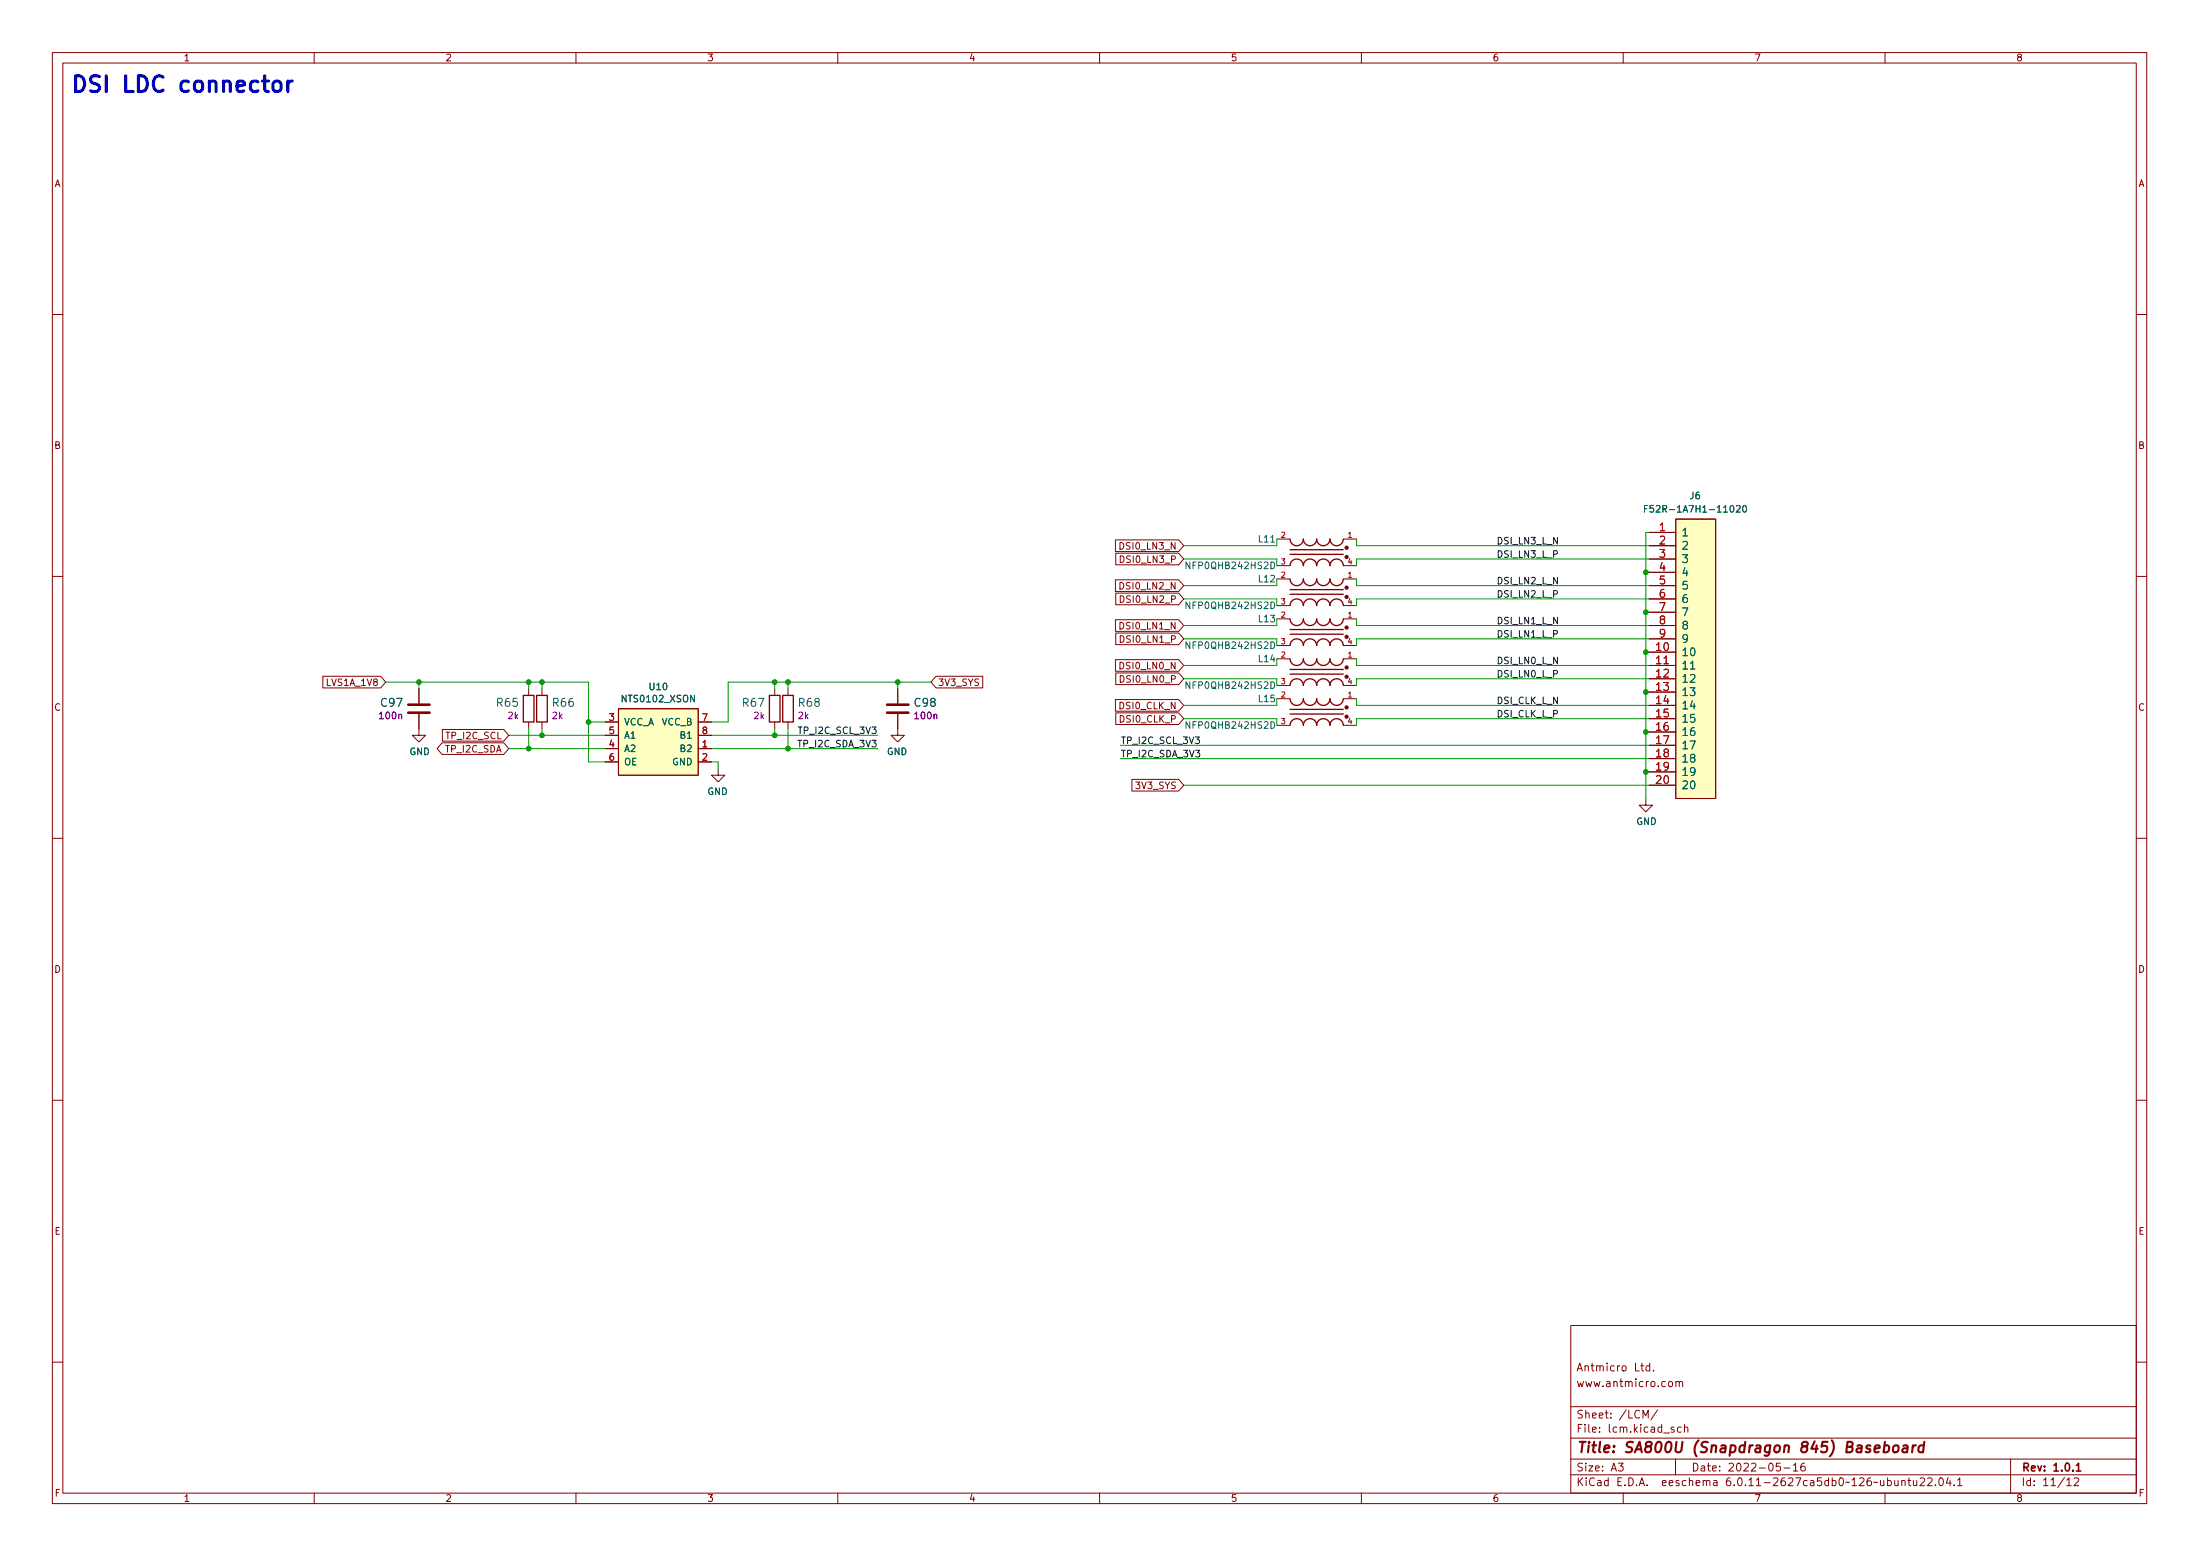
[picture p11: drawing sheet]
<svg xmlns="http://www.w3.org/2000/svg" width="420mm" height="297mm" viewBox="0 0 420 297" stroke-linecap="round" stroke-linejoin="round" font-family="sans-serif">
<g fill="none" stroke="#840000" stroke-width=".19">
<path d="M10 10h400v277h-400zM12 12h396v273h-396zM60 10v2M110 10v2M160 10v2M210 10v2M260 10v2M310 10v2M360 10v2M10 60h2M408 60h2M320 99.1h7.7v53.3h-7.7z"/>
<path d="M10 110h2M213 118.3h12.1l1 1.1-1 1.1h-12.1zM213 103.1h12.1l1 1.1-1 1.1h-12.1zM213 110.7h12.1l1 1.1-1 1.1h-12.1zM213.1 105.6h12l1 1.1-1 1.1h-12zM213.1 113.2h12l1 1.1-1 1.1h-12zM223.7 106.8l.7-.1 .1-.2-.1-.3-.7-.1v1.3M223.7 114.4l.7-.1 .1-.1-.1-.3-.7-.2v1.3M243.8 118.1h2.5M243.8 110.5h2.5M243.8 115.6h2.5M243.8 102.9h2.5"/>
<path d="M243.8 108h2.5M256.6 118.1h2.5M256.6 110.5h2.5M256.6 115.6h2.5M256.6 102.9h2.5M256.6 108h2.5M315 101.6h5M315 104.2h5M315 106.7h5M315 109.3h5M315 111.8h5M315 114.3h5"/>
<path d="M315 116.9h5M315 119.4h5M408 110h2M61.7 129.1h11l1 1.1-1 1.1h-11zM80 136.3v4.1h1.3l-1.3 1.2-1.3-1.2h1.3M80 131.5v2.8M84.5 139.3h11.7l1 1.1-1 1.1h-11.7zM101 131.5v1.3M101 137.8v1.3M103.5 131.5v1.3M103.5 137.8v1.3M115.6 137.8h2.5"/>
<path d="M118.1 135.3h15.2v12.7h-15.2zM133.3 137.8h2.6M148 131.5v1.3M148 137.8v1.3M150.5 131.5v1.3M150.5 137.8v1.3M171.4 136.3v4.1h-1.2l1.2 1.2 1.3-1.2h-1.3M171.4 131.5v2.8M178.8 129.1h8.9v2.2h-8.9l-1-1.1zM213 133.5h12.1l1 1.2-1 1.1h-12.1zM213 125.9h12.1l1 1.1-1 1.1h-12.1zM213.1 128.5h12l1 1.1-1 1.1h-12z"/>
<path d="M213.1 120.8h12l1 1.2-1 1.1h-12zM213.1 136.1h12l1 1.1-1 1.1h-12zM223.7 129.6h.7l.1-.2-.1-.3-.7-.1v1.2M223.7 122h.7l.1-.2-.1-.3-.7-.1v1.2M243.8 123.2h2.5M243.8 125.8h2.5M243.8 130.8h2.5M243.8 133.4h2.5M243.8 138.5h2.5M256.6 123.2h2.5M256.6 125.8h2.5M256.6 130.8h2.5"/>
<path d="M256.6 133.4h2.5M256.6 138.5h2.5M315 124.5h5M315 127h5M315 129.6h5M315 132.1h5M315 134.7h5M315 137.2h5M315 139.7h5M315 122h5M84.4 141.8h11.8l1 1.1-1 1.1h-11.8l-.9-1.1zM115.6 142.9h2.5"/>
<path d="M115.6 145.5h2.5M115.6 140.4h2.5M133.3 142.9h2.6M133.3 145.5h2.6M133.3 140.4h2.6M137.2 146.7v1.3h-1.3l1.3 1.3 1.2-1.3h-1.2M216.2 148.8h8.9l1 1.1-1 1.1h-8.9zM314.3 152.4v1.3h1.3l-1.3 1.3-1.2-1.3h1.2M315 142.3h5M315 144.8h5M315 147.4h5M315 149.9h5"/>
<path d="M10 160h2M408 160h2M10 210h2M408 210h2M300 253h108v32h-108zM10 260h2M300 278.5h108M300 274.5h108M300 268.5h108M305.5 273.3v.1M305.5 272.5v.1M307.6 270.6v.1"/>
<path d="M307.6 269.8v.1M309.9 260.8l.4-.1 .3 .3v.4l-.3 .3-.4-.1-.1-.2zM316.6 269.1l-1.3 2M318.8 263.8l.3-.1 .3 .3v.4l-.3 .3-.3-.1-.2-.2zM320 278.5v3M320.1 263.9l.2-.2 .3 .1 .1 .9M320.1 263.7v1M320.7 263.9l.2-.2 .4 .1 .1 .9M321.7 272.6l.2-.2 .4 .1 .1 .9M321.7 271.9v1.5M342.5 279.7l.4-.4v1.5M344.6 279.3a.6 .6 0 0 0-.7 .7v.5l.2 .2 .4 .1 .2-.1 .1-.5-.2-.2-.4-.1-.3 .3"/>
<path d="M384 278.5v6.5M408 260h2M60 285v2M110 285v2M160 285v2M210 285v2M260 285v2M300 281.5h108M310 285v2M327.3 282.7h.6v.9M327.9 283h-.5a.29 .29 0 0 0-.2 .3 .29 .29 0 0 0 .2 .3l.5-.1M340.7 280.2h1.2"/>
<path d="M342.5 280.8h.9M360 285v2M366.7 282.3l.6-.2 .2 .2 .1 .2-1 1.1h1M368.1 282.3l.6-.2 .2 .2 .1 .2-.9 1.1h.9M369.6 283.5v.1M370.5 282.2l.1-.1a.8 .8 0 0 1 .6 .8 .8 .8 0 0 1-.6 .7 .99 .99 0 0 1-.1-1.4zM372.1 282l-.4 1.1h.9M372.4 282.6v1M373.2 283.5v.1M373.8 282.5l.5-.4v1.5M373.8 283.6h.9M396.1 282.3l.6-.2 .2 .2 .1 .2-.9 1.1h.9"/>
</g>
<path d="M396.5 280.8h.9" fill="none" stroke="#840000" stroke-width=".3"/>
<path d="M352.7 276.2l.9-.1a.46 .46 0 0 0 .2-.5 .46 .46 0 0 0-.3-.4h-.7l-.2 2h.8a.53 .53 0 0 0 .4-.5 .53 .53 0 0 0-.4-.5" fill="none" stroke="#840000" stroke-width=".4"/>
<g fill="none" stroke="#840000" stroke-width=".41">
<circle cx="257.2" cy="112.2" r=".2"/>
<circle cx="257.2" cy="119.8" r=".2"/>
<circle cx="257.2" cy="104.6" r=".2"/>
<circle cx="257.2" cy="114" r=".2"/>
<circle cx="257.2" cy="106.3" r=".2"/>
<circle cx="257.2" cy="121.6" r=".2"/>
<circle cx="257.2" cy="136.8" r=".2"/>
<circle cx="257.2" cy="135" r=".2"/>
<circle cx="257.2" cy="129.2" r=".2"/>
<circle cx="257.2" cy="127.4" r=".2"/>
</g>
<g fill="none" stroke="#840000" stroke-width=".25">
<path d="M246.4 118.1a1.27 1.27 0 0 0 1.2 1.3 1.27 1.27 0 0 0 1.3-1.3 1.27 1.27 0 0 0 1.3 1.3 1.27 1.27 0 0 0 1.3-1.3 1.27 1.27 0 0 0 1.2 1.3 1.27 1.27 0 0 0 1.3-1.3 1.27 1.27 0 0 0 1.3 1.3 1.27 1.27 0 0 0 1.2-1.3M246.4 110.5a1.27 1.27 0 0 0 1.2 1.3 1.27 1.27 0 0 0 1.3-1.3 1.27 1.27 0 0 0 1.3 1.3 1.27 1.27 0 0 0 1.3-1.3 1.27 1.27 0 0 0 1.2 1.3 1.27 1.27 0 0 0 1.3-1.3 1.27 1.27 0 0 0 1.3 1.3 1.27 1.27 0 0 0 1.2-1.3M246.4 115.6a1.27 1.27 0 0 1 1.2-1.3 1.27 1.27 0 0 1 1.3 1.3 1.27 1.27 0 0 1 1.3-1.3 1.27 1.27 0 0 1 1.3 1.3 1.27 1.27 0 0 1 1.2-1.3 1.27 1.27 0 0 1 1.3 1.3 1.27 1.27 0 0 1 1.3-1.3 1.27 1.27 0 0 1 1.2 1.3M246.4 102.9a1.27 1.27 0 0 0 1.2 1.3 1.27 1.27 0 0 0 1.3-1.3 1.27 1.27 0 0 0 1.3 1.3 1.27 1.27 0 0 0 1.3-1.3 1.27 1.27 0 0 0 1.2 1.3 1.27 1.27 0 0 0 1.3-1.3 1.27 1.27 0 0 0 1.3 1.3 1.27 1.27 0 0 0 1.2-1.3M246.4 108a1.27 1.27 0 0 1 1.2-1.3 1.27 1.27 0 0 1 1.3 1.3 1.27 1.27 0 0 1 1.3-1.3 1.27 1.27 0 0 1 1.3 1.3 1.27 1.27 0 0 1 1.2-1.3 1.27 1.27 0 0 1 1.3 1.3 1.27 1.27 0 0 1 1.3-1.3 1.27 1.27 0 0 1 1.2 1.3M246.4 113.4h10.1M246.4 112.6h10.1M246.4 105.8h10.1M246.4 104.9h10.1M99.9 132.8h2.1v5h-2.1zM102.5 132.8h2v5h-2zM146.9 132.8h2.1v5h-2.1z"/>
<path d="M149.5 132.8h2v5h-2zM246.4 123.2a1.27 1.27 0 0 1 1.2-1.2 1.27 1.27 0 0 1 1.3 1.2 1.27 1.27 0 0 1 1.3-1.2 1.27 1.27 0 0 1 1.3 1.2 1.27 1.27 0 0 1 1.2-1.2 1.27 1.27 0 0 1 1.3 1.2 1.27 1.27 0 0 1 1.3-1.2 1.27 1.27 0 0 1 1.2 1.2M246.4 125.8a1.27 1.27 0 0 0 1.2 1.2 1.27 1.27 0 0 0 1.3-1.2 1.27 1.27 0 0 0 1.3 1.2 1.27 1.27 0 0 0 1.3-1.2 1.27 1.27 0 0 0 1.2 1.2 1.27 1.27 0 0 0 1.3-1.2 1.27 1.27 0 0 0 1.3 1.2 1.27 1.27 0 0 0 1.2-1.2M246.4 130.8a1.27 1.27 0 0 1 1.2-1.2 1.27 1.27 0 0 1 1.3 1.2 1.27 1.27 0 0 1 1.3-1.2 1.27 1.27 0 0 1 1.3 1.2 1.27 1.27 0 0 1 1.2-1.2 1.27 1.27 0 0 1 1.3 1.2 1.27 1.27 0 0 1 1.3-1.2 1.27 1.27 0 0 1 1.2 1.2M246.4 133.4a1.27 1.27 0 0 0 1.2 1.3 1.27 1.27 0 0 0 1.3-1.3 1.27 1.27 0 0 0 1.3 1.3 1.27 1.27 0 0 0 1.3-1.3 1.27 1.27 0 0 0 1.2 1.3 1.27 1.27 0 0 0 1.3-1.3 1.27 1.27 0 0 0 1.3 1.3 1.27 1.27 0 0 0 1.2-1.3M246.4 138.5a1.27 1.27 0 0 1 1.2-1.3 1.27 1.27 0 0 1 1.3 1.3 1.27 1.27 0 0 1 1.3-1.3 1.27 1.27 0 0 1 1.3 1.3 1.27 1.27 0 0 1 1.2-1.3 1.27 1.27 0 0 1 1.3 1.3 1.27 1.27 0 0 1 1.3-1.3 1.27 1.27 0 0 1 1.2 1.3M246.4 121.1h10.1M246.4 120.2h10.1M246.4 128.7h10.1M246.4 127.8h10.1M246.4 136.3h10.1M246.4 135.4h10.1"/>
</g>
<path d="M330.5 96.6l.2-.1a.68 .68 0 0 1 .4 .6 .68 .68 0 0 1-.4 .7l-.3-.5zM331.6 96.6l.5-.1 .2 .4-.8 .9h.8M332.9 96.6l.2-.1a.68 .68 0 0 1 .5 .6 .68 .68 0 0 1-.5 .7l-.3-.5zM242.7 103.5h.7M242.7 114.9a.64 .64 0 0 1 .8 .6 .64 .64 0 0 1-.8 .7zM242.7 107.3a.64 .64 0 0 1 .8 .6 .64 .64 0 0 1-.8 .7zM132.6 132.7v1.3l-.7-1.3v1.3M242.7 122.5a.64 .64 0 0 1 .8 .7 .64 .64 0 0 1-.8 .6zM242.7 130.2a.64 .64 0 0 1 .8 .6 .64 .64 0 0 1-.8 .6zM242.7 137.8a.64 .64 0 0 1 .8 .6 .64 .64 0 0 1-.8 .6zM322.8 127.7h.9" fill="none" stroke="#006464" stroke-width=".19"/>
<path d="M78 136.1h4M78 134.5h4M169.4 136.1h4.1M169.4 134.5h4.1" fill="none" stroke="#840000" stroke-width=".51"/>
<path d="M76.2 136.5l.1-.1h.3l.1 .8M178.4 136.5l.2-.1h.3v.8" fill="none" stroke="#840084" stroke-width=".19"/>
<g fill="#ffffc2" stroke="#ffffc2" stroke-width=".19">
<path d="M320 99.1h7.7v53.3h-7.7z"/>
<path d="M118.1 135.3h15.2v12.7h-15.2z"/>
</g>
<path d="M317.8 126.7h.8" fill="none" stroke="#a90000" stroke-width=".19"/>
<g fill="none" stroke="#009600" stroke-width=".19">
<path d="M226.1 106.7h17.7v1.3M226.1 114.3h17.7v1.3M243.8 102.9v1.3h-17.7M243.8 110.5v1.3h-17.7M243.8 118.1v1.3h-17.7M259.1 102.9v1.3h55.9M259.1 110.5v1.3h55.9M259.1 118.1v1.3h55.9M314.3 109.3h.7M314.3 116.9h.7M315 106.7h-55.9v1.3M315 114.3h-55.9v1.3"/>
<path d="M315 101.6h-.7v50.8M73.7 130.2h38.7v15.3h3.2M80 130.2v1.3M101 130.2v1.3M101 139.1v3.8M103.5 130.2v1.3M103.5 139.1v1.3M112.4 137.8h3.2M148 130.2v1.3M148 139.1v1.3M150.5 130.2v1.3M150.5 139.1v3.8"/>
<path d="M171.4 130.2v1.3M177.8 130.2h-38.7v7.6h-3.2M226.1 122h17.7v1.2M226.1 129.6h17.7v1.2M226.1 137.2h17.7v1.3M243.8 125.8v1.2h-17.7M243.8 133.4v1.3h-17.7M259.1 125.8v1.2h55.9M259.1 133.4v1.3h55.9M314.3 139.7h.7M314.3 124.5h.7M314.3 132.1h.7"/>
<path d="M315 122h-55.9v1.2M315 129.6h-55.9v1.2M315 137.2h-55.9v1.3M97.2 142.9h18.4M97.2 140.4h18.4M135.9 145.5h1.3v1.2M135.9 142.9h31.7M135.9 140.4h31.7M214 144.8h101M214 142.3h101M226.1 149.9h88.9M314.3 147.4h.7"/>
</g>
<g fill="#009600" stroke="#009600" stroke-width=".19">
<circle cx="314.3" cy="124.5" r=".46"/>
<circle cx="314.3" cy="109.3" r=".46"/>
<circle cx="314.3" cy="116.9" r=".46"/>
<circle cx="314.3" cy="147.4" r=".46"/>
<circle cx="314.3" cy="132.1" r=".46"/>
<circle cx="314.3" cy="139.7" r=".46"/>
<circle cx="150.5" cy="142.9" r=".46"/>
<circle cx="101" cy="130.2" r=".46"/>
<circle cx="80" cy="130.2" r=".46"/>
<circle cx="171.4" cy="130.2" r=".46"/>
<circle cx="148" cy="130.2" r=".46"/>
<circle cx="150.5" cy="130.2" r=".46"/>
<circle cx="103.5" cy="130.2" r=".46"/>
<circle cx="101" cy="142.9" r=".46"/>
<circle cx="148" cy="140.4" r=".46"/>
<circle cx="103.5" cy="140.4" r=".46"/>
<circle cx="112.4" cy="137.8" r=".46"/>
</g>
<g font-size="4.2" fill="#0000c2">
<text x="13.3" y="17.6">DSI</text>
<text x="23.5" y="17.6">LDC connector</text>
</g>
<g font-size="2.8" fill="#840000">
<text x="301" y="277.9">Title:</text>
<text x="310.2" y="277.9">SA800U</text>
<text x="323.6" y="277.9">(Snapdragon</text>
<text x="344.5" y="277.9">845)</text>
<text x="353.4" y="277.9">Baseboard</text>
</g>
<g font-size="2.1" fill="#a90000">
<text x="316.7" y="101.4">1</text>
<text x="316.7" y="103.9">2</text>
<text x="316.7" y="106.5">3</text>
<text x="316.7" y="109">4</text>
<text x="316.7" y="111.5">5</text>
<text x="316.7" y="114.1">6</text>
<text x="316.7" y="116.6">7</text>
<text x="316.7" y="119.2">8</text>
<text x="316" y="124.2">10</text>
<text x="316.7" y="121.7">9</text>
<text x="316" y="126.8">11</text>
<text x="316" y="129.3">12</text>
<text x="316" y="131.9">13</text>
<text x="316" y="134.4">14</text>
<text x="316" y="136.9">15</text>
<text x="316" y="139.5">16</text>
<text x="316" y="142">17</text>
<text x="316" y="144.6">18</text>
<text x="316" y="147.1">19</text>
<text x="316" y="149.6">20</text>
</g>
<g font-size="2.1" fill="#006464">
<text x="321.1" y="102.8">1</text>
<text x="321.1" y="105.4">2</text>
<text x="321.1" y="107.9">3</text>
<text x="321.1" y="110.5">4</text>
<text x="321.1" y="113">5</text>
<text x="321.1" y="115.5">6</text>
<text x="321.1" y="118.1">7</text>
<text x="321.1" y="125.7">10</text>
<text x="321.1" y="120.6">8</text>
<text x="321.1" y="123.2">9</text>
<text x="321.1" y="128.2">11</text>
<text x="321.1" y="130.8">12</text>
<text x="72.5" y="135.4">C97</text>
<text x="94.6" y="135.4">R65</text>
<text x="105.3" y="135.4">R66</text>
<text x="141.6" y="135.4">R67</text>
<text x="152.3" y="135.4">R68</text>
<text x="174.4" y="135.4">C98</text>
<text x="321.1" y="133.3">13</text>
<text x="321.1" y="135.9">14</text>
<text x="321.1" y="138.4">15</text>
<text x="321.1" y="140.9">16</text>
<text x="321.1" y="143.5">17</text>
<text x="321.1" y="146">18</text>
<text x="321.1" y="148.6">19</text>
<text x="321.1" y="151.1">20</text>
</g>
<g font-size="2.1" fill="#840000">
<text x="301" y="262.2">Antmicro</text>
<text x="312.1" y="262.2">Ltd.</text>
<text x="301" y="265.2">www.antmicro.com</text>
<text x="301" y="273.9">File:</text>
<text x="301" y="271.2">Sheet:</text>
<text x="307.4" y="273.9">lcm.kicad_sch</text>
<text x="309.2" y="271.2">/LCM/</text>
<text x="301" y="281.3">Size:</text>
<text x="307.6" y="281.3">A3</text>
<text x="323" y="281.3">Date:</text>
<text x="330" y="281.3">2022-05-16</text>
<text x="386" y="281.3">Rev:</text>
<text x="392.1" y="281.3">1.0.1</text>
<text x="301" y="284.1">KiCad</text>
<text x="308.7" y="284.1">E.D.A.</text>
<text x="317.6" y="284.1">eeschema</text>
<text x="330" y="284.1">6.0.11-2627ca5db0~126~ubuntu22.04.1</text>
<text x="386" y="284.1">Id:</text>
<text x="390.1" y="284.1">11/12</text>
</g>
<g font-size="1.8" fill="#840000">
<text x="35" y="12.1">1</text>
<text x="85" y="12.1">2</text>
<text x="135" y="12.1">3</text>
<text x="185" y="12.1">4</text>
<text x="235" y="12.1">5</text>
<text x="285" y="12.1">6</text>
<text x="335" y="12.1">7</text>
<text x="385" y="12.1">8</text>
<text x="10.4" y="36.1">A</text>
<text x="408.4" y="36.1">A</text>
<text x="10.3" y="86.1">B</text>
<text x="408.3" y="86.1">B</text>
<text x="213.5" y="105.3">DSI0_LN3_N</text>
<text x="213.6" y="107.8">DSI0_LN3_P</text>
<text x="213.5" y="112.9">DSI0_LN2_N</text>
<text x="213.6" y="115.4">DSI0_LN2_P</text>
<text x="213.5" y="120.5">DSI0_LN1_N</text>
<text x="213.6" y="123.1">DSI0_LN1_P</text>
<text x="62.1" y="131.3">LVS1A_1V8</text>
<text x="179.1" y="131.3">3V3_SYS</text>
<text x="213.5" y="128.1">DSI0_LN0_N</text>
<text x="213.6" y="130.7">DSI0_LN0_P</text>
<text x="10.3" y="136.1">C</text>
<text x="213.5" y="135.8">DSI0_CLK_N</text>
<text x="408.3" y="136.1">C</text>
<text x="85" y="141.5">TP_I2C_SCL</text>
<text x="213.6" y="138.3">DSI0_CLK_P</text>
<text x="84.9" y="144">TP_I2C_SDA</text>
<text x="216.7" y="151">3V3_SYS</text>
<text x="10.3" y="186.1">D</text>
<text x="408.3" y="186.1">D</text>
<text x="10.3" y="236.1">E</text>
<text x="408.3" y="236.1">E</text>
<text x="10.4" y="286.1">F</text>
<text x="35" y="287.1">1</text>
<text x="85" y="287.1">2</text>
<text x="135" y="287.1">3</text>
<text x="185" y="287.1">4</text>
<text x="235" y="287.1">5</text>
<text x="285" y="287.1">6</text>
<text x="335" y="287.1">7</text>
<text x="385" y="287.1">8</text>
<text x="408.4" y="286.1">F</text>
</g>
<g font-size="1.8" fill="#006464">
<text x="322.6" y="95.7">J6</text>
<text x="313.7" y="98.2">F52R-1A7H1-11020</text>
<text x="240.1" y="103.9">L11</text>
<text x="226.1" y="109">NFP0QHB242HS2D</text>
<text x="240.1" y="111.5">L12</text>
<text x="226.1" y="116.6">NFP0QHB242HS2D</text>
<text x="240.1" y="119.2">L13</text>
<text x="226.1" y="124.2">NFP0QHB242HS2D</text>
<text x="226.1" y="131.9">NFP0QHB242HS2D</text>
<text x="240.1" y="126.8">L14</text>
<text x="118.5" y="134.4">NTS0102_XSON</text>
<text x="123.8" y="132.1">U10</text>
<text x="240.1" y="134.4">L15</text>
<text x="119.1" y="138.9">VCC_A</text>
<text x="119.1" y="143.9">A2</text>
<text x="119.1" y="141.4">A1</text>
<text x="126.3" y="138.9">VCC_B</text>
<text x="129.7" y="143.9">B2</text>
<text x="129.7" y="141.4">B1</text>
<text x="226.1" y="139.5">NFP0QHB242HS2D</text>
<text x="78.1" y="144.5">GND</text>
<text x="119.1" y="146.5">OE</text>
<text x="128.3" y="146.5">GND</text>
<text x="169.3" y="144.5">GND</text>
<text x="135" y="152.1">GND</text>
<text x="312.4" y="157.9">GND</text>
</g>
<g font-size="1.8" fill="#0f0f0f">
<text x="285.8" y="103.9">DSI_LN3_L_N</text>
<text x="285.8" y="106.5">DSI_LN3_L_P</text>
<text x="285.8" y="111.5">DSI_LN2_L_N</text>
<text x="285.8" y="119.2">DSI_LN1_L_N</text>
<text x="285.8" y="114.1">DSI_LN2_L_P</text>
<text x="285.8" y="121.7">DSI_LN1_L_P</text>
<text x="285.8" y="129.3">DSI_LN0_L_P</text>
<text x="285.8" y="126.8">DSI_LN0_L_N</text>
<text x="285.8" y="136.9">DSI_CLK_L_P</text>
<text x="285.8" y="134.4">DSI_CLK_L_N</text>
<text x="152.2" y="142.7">TP_I2C_SDA_3V3</text>
<text x="152.2" y="140.1">TP_I2C_SCL_3V3</text>
<text x="214" y="142">TP_I2C_SCL_3V3</text>
<text x="214" y="144.6">TP_I2C_SDA_3V3</text>
</g>
<g font-size="1.8" fill="#840084">
<text x="72.2" y="137.7">100n</text>
<text x="96.8" y="137.7">2k</text>
<text x="105.3" y="137.7">2k</text>
<text x="143.8" y="137.7">2k</text>
<text x="152.3" y="137.7">2k</text>
<text x="174.4" y="137.7">100n</text>
</g>
<g font-size="1.8" fill="#a90000">
<text x="116.2" y="137.6">3</text>
<text x="133.9" y="137.6">7</text>
<text x="116.2" y="142.7">4</text>
<text x="116.2" y="140.1">5</text>
<text x="133.9" y="142.7">1</text>
<text x="133.9" y="140.1">8</text>
<text x="116.2" y="145.2">6</text>
<text x="133.9" y="145.2">2</text>
</g>
<g font-size="1.4" fill="#a90000">
<text x="244.5" y="102.7">2</text>
<text x="244.5" y="107.7">3</text>
<text x="257.3" y="102.7">1</text>
<text x="257.3" y="107.7">4</text>
<text x="244.5" y="110.3">2</text>
<text x="257.3" y="110.3">1</text>
<text x="244.5" y="117.9">2</text>
<text x="244.5" y="115.4">3</text>
<text x="257.3" y="117.9">1</text>
<text x="257.3" y="115.4">4</text>
<text x="244.5" y="123">3</text>
<text x="244.5" y="125.5">2</text>
<text x="257.3" y="123">4</text>
<text x="257.3" y="125.5">1</text>
<text x="244.5" y="130.6">3</text>
<text x="257.3" y="130.6">4</text>
<text x="244.5" y="133.1">2</text>
<text x="257.3" y="133.1">1</text>
<text x="244.5" y="138.2">3</text>
<text x="257.3" y="138.2">4</text>
</g>
</svg>
